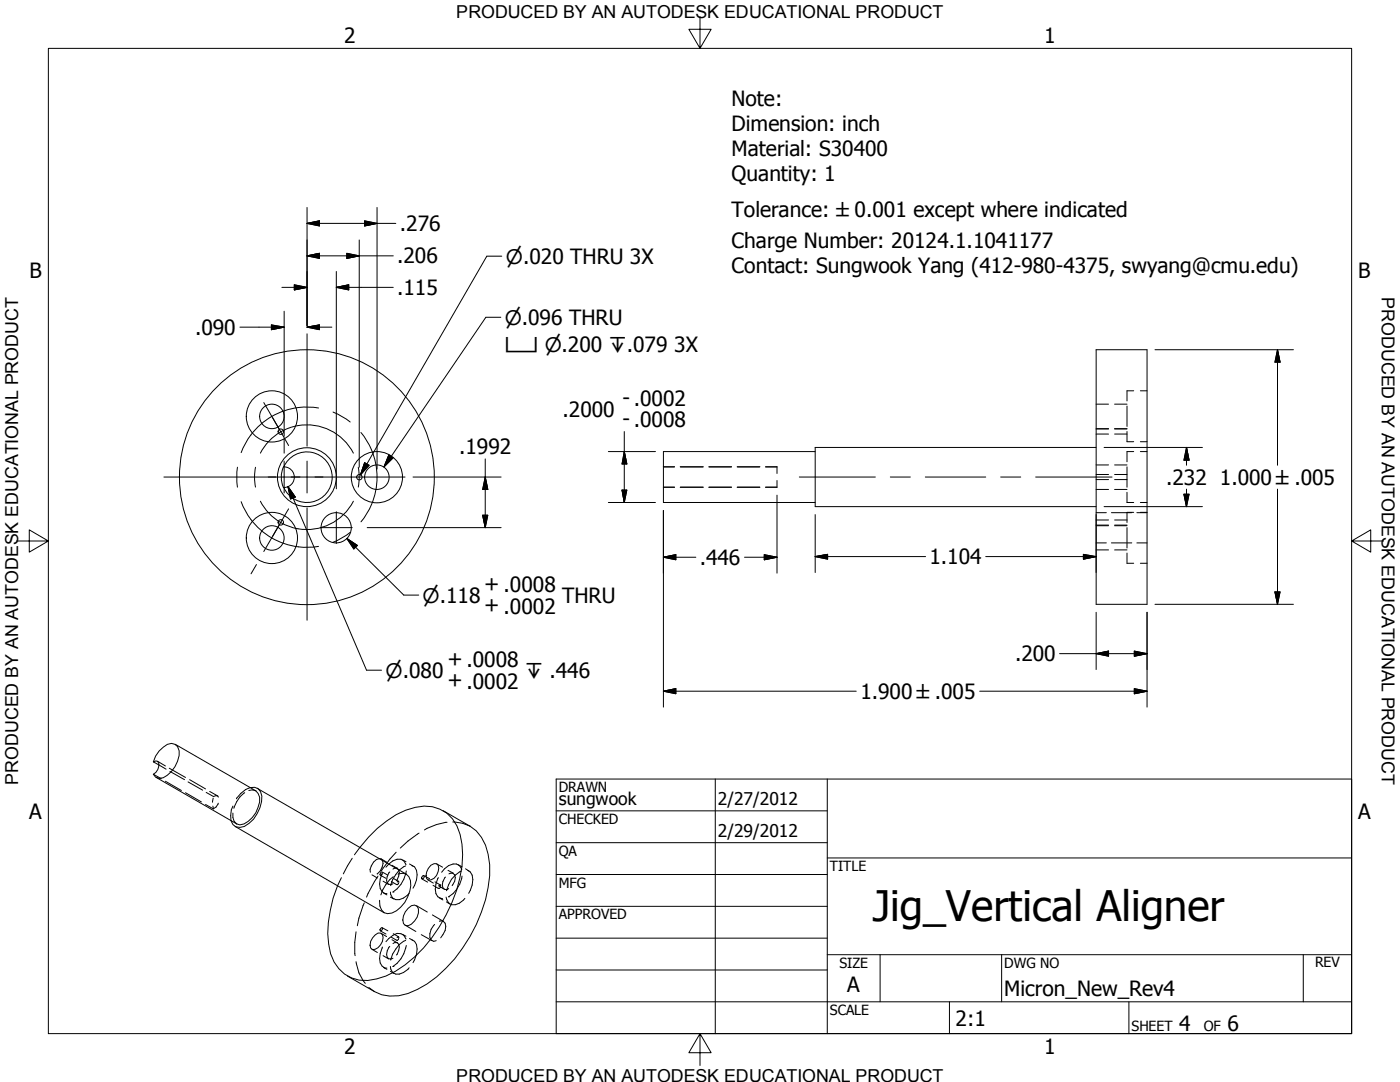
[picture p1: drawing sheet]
<svg xmlns="http://www.w3.org/2000/svg" width="279mm" height="216mm" viewBox="0 0 279 216" stroke-linecap="round" stroke-linejoin="round" font-family="sans-serif">
<!-- layer: Title (ANSI) -->
<g fill="none" stroke="#000" stroke-width=".2">
<path d="M226.3 78h-1.4v2M227.6 78h1.3M132.4 93.2h2.2M132.4 97.2h2.2M135.8 93.2h4.5M135.8 97.2h4.5M141.5 93.2h4.5M141.5 97.2h4.5M147.1 93.2h4.5M147.1 97.2h4.5M152.8 93.2h2.3v1.3M155.1 95.9v1.3h-2.3"/>
<path d="M218.8 80.6h2.4M218.8 85.5h2.4M218.8 92.8h2.4M218.8 97.7h2.4M218.8 85.6h2.4M218.8 86.6h2.4M218.8 94.7h2.4M218.8 95.7h2.4M222.4 80.6h2.5M222.4 85.5h2.5M222.4 92.8h2.5M222.4 97.7h2.5"/>
<path d="M222.4 85.6h2.5M222.4 86.6h2.5M222.4 94.7h2.5M222.4 95.7h2.5M224.9 81v4.1M224.9 86.1v2h1.4M224.9 93.2v4M224.9 98.2v2.1h1.4M226.3 90.1h-1.4v2M227.6 88.1h1.3M227.6 90.1h1.3M218.8 104.9h2.4"/>
<path d="M218.8 109.7h2.4M218.8 103.8h2.4M218.8 104.8h2.4M218.8 102.3h2M218.8 108.3h2M221.8 102.3h4.1M221.8 108.3h4.1M222.4 104.9h2.5M222.4 109.7h2.5M222.4 103.8h2.5M222.4 104.8h2.5M224.9 105.3v4"/>
<path d="M224.9 110.4v2h1.4M226.3 102.2h-1.4v2.1M226.9 102.3h2M226.9 108.3h2M227.6 102.2h1.3M227.6 112.4h1.3M227.6 100.3h1.3M30.6 154.5l1.6 .9M31.4 151.9l1.6 .9M31.7 152.7l1.4 .8M33 155.9l3.2 1.8M33.8 153.3l3.2 1.8"/>
<path d="M33.9 153.9l2.9 1.7M37 158.2l3.2 1.8M37.5 156l2.9 1.7M37.8 155.6l3.2 1.8M41.1 158.1l1.5 .8 .5-.1 .4 .1 .1 .2M41.8 157.9l1.6 .9M42.5 159.3l-.1 .8M48.8 158.2a5.2 5.2 0 0 0-2.1 3.1M49.7 157.7l.7-.1 .7 .2M49.9 157.2a5.5 5.5 0 0 0-2.7 2.2M41 160.5l1.6 .9-.1-.6M43.6 160.3l-.5 .7-.4 .3"/>
<path d="M46.5 162.2v.9l.2 .8 .5 .5M46.5 160.8l-.3 .8-.1 2.2M68.1 175.1l-.7 1.6M70.3 171.3l-1.8 3.1M71.8 169.1l-1.1 1.5M74.2 174.6l1.1 .6M75.4 174.8l-2.2 4.2M75.7 171.3a2.47 2.47 0 0 0-1.8 2.8M75.8 179.6a2.75 2.75 0 0 0 .8 2.5M75.9 174.6l1.1 .7M76.1 171.4l1.1 .6M76.1 174l-.3 .5 .1 .1 .4-.2"/>
<path d="M76.3 174l1.1 .6M76.3 174.1a4.9 4.9 0 0 0-.4 3.2l.4 .6 .5 .4h.4M76.3 171.7a2.53 2.53 0 0 1-1.1 2.7M76.5 175.8l1 .7M76.5 178.2l.7 .4M77.8 174a2.3 2.3 0 0 0-.5 2.2l.3 .3 .8-.2M77.9 178a1.41 1.41 0 0 0 1.8 1.5l.8-.3 1.2-1M77.9 179l.7 .4M78.1 175.9l1.1 .6M78.2 172.7l1.1 .6M78.4 178h.1M78.4 173.4l.3-.2h.5a1.71 1.71 0 0 1-.1 2.5"/>
<path d="M78.5 175.3l1.1 .6M78.5 174.9a7.1 7.1 0 0 0-2.5 3.7M79.1 170.1l-1.3 1.3-1.7 2.4M79.2 176l.3-.2 .1 .2M79.4 174.4l1-.2 .7 .2M79.6 176.1l-.3 .4h-.1M80.3 171.6l.7 .4M81 172.8a6 6 0 0 0-3 3.9M81 172.5a1.57 1.57 0 0 0-2.6-.7l-1.4 1.2M81.1 173.8a6.3 6.3 0 0 1-2.7 4.2M81.7 172.4l.7 .4M82.2 172.7l.5 .3a3.7 3.7 0 0 1-.3 4.2"/>
<path d="M83.6 166.2l-2.2 1.6-1.5 1.4M84.2 175.4l1.1 .6M84.6 174.8l1.1 .5M85.4 175.6l1.1 .6M86.4 176.7l1.1 .6M86.8 176l1.1 .6M87.2 172.4l1.1 .6M87.5 175.1a4.3 4.3 0 0 0-.5 3.2l.4 .6 .9 .4M87.6 176.8l1 .6M87.6 179.1l.8 .5M87.9 176.6v.2M87.9 176.6l-.3 .1"/>
<path d="M87.9 176.9l-.3 .4-.1-.1M88.9 175a2.24 2.24 0 0 0-.5 2.2l.4 .3h.5l.2-.2M89 179a1.62 1.62 0 0 0 1 1.4 1.62 1.62 0 0 0 1.7-.2l1.1-.9M89.1 180l.7 .4M89.2 164.1a11.3 11.3 0 0 0-4.5 1.5M89.4 173.7l1.1 .5M89.5 178.9h.1M89.6 174.4l.8-.2a1.5 1.5 0 0 1 0 2.3l-.2 .2M90.4 164l1.9 .3 1.5 .5M91.4 172.5l.8 .5M92.1 173.8a5.6 5.6 0 0 0-3 3.9M92.1 173.5a1.4 1.4 0 0 0-1.7-1.1l-.9 .3-.8 .7-.6 .7"/>
<path d="M92.2 174.8a5.7 5.7 0 0 1-2.7 4.1M92.9 173.4l.7 .4M93.3 173.7a2.24 2.24 0 0 1 .9 2.9l-.7 1.6M71.1 191.9a8.1 8.1 0 0 0 1.8 4.3M71.1 185.9l-.3 2.1 .1 2.7M72.7 180.1l-1.1 3.1-.3 1.5M73.6 197l1.1 .9M74.2 189.4l1.1 .7M75.9 185.7l1.1 .7M76.1 186.2l1.1 .7M76.3 185.1l1.1 .6M76.3 189a4.9 4.9 0 0 0-.4 3.2l.4 .6 .5 .4h.4"/>
<path d="M76.5 190.7l1 .6M76.5 193l.7 .4M77.8 188.8a2.24 2.24 0 0 0-.5 2.2l.3 .3 .8-.1M77.9 192.8a1.41 1.41 0 0 0 1.8 1.6l.8-.3 1.2-1M77.9 193.8l.7 .4M78.1 187l1.1 .6M78.2 187.5l1.1 .7M78.4 192.8h.1M78.4 188.3l.3-.2h.5a1.71 1.71 0 0 1-.1 2.5M78.5 186.3l1.1 .6M79.2 187.1l.3-.2 .1 .2M79.6 187.3l-.3 .3h-.1"/>
<path d="M80.3 186.4l.7 .4M80.8 184.6l2.2 1.3M81 187.6a6 6 0 0 0-3 4M81 187.4a1.57 1.57 0 0 0-2.6-.8l-1.4 1.3M81.1 188.7a6.3 6.3 0 0 1-2.7 4.1M81.7 187.3l.7 .3M82.2 187.5l.5 .3a3.7 3.7 0 0 1-.3 4.3M83.1 180.7l2.2 1.3M84.1 186.5l2.1 1.2M86.3 182.6l2.2 1.2M86.7 184.5a2.7 2.7 0 0 0-.7 3.1l.6 .2 .5-.1M87.7 183.8h.7a1.87 1.87 0 0 1 0 2.7l-.5 .6"/>
<circle cx="54.3" cy="83.1" r="5.1"/>
<circle cx="75.2" cy="95.2" r="5.1"/>
<circle cx="54.3" cy="107.3" r="5.1"/>
</g>
<!-- layer: Hatch (ANSI) -->
<g fill="none" stroke="#000" stroke-width=".2">
<path d="M218.8 69.8h10.1v50.8h-10.1zM56.6 93.2l-.4 1.1-.1 1.2 .5 1.8M56.6 93.2a2.06 2.06 0 0 1 2.1 2 2.06 2.06 0 0 1-2.1 2.1M56.6 93.2a5 5 0 0 1 7.7-2 5 5 0 0 1 0 8 5 5 0 0 1-7.7-2M162.7 90.1h-30.3v10.2h30.3M218.8 89.3h-56.1v11.8h56.1M30.6 152l1.1 .7M31.7 149.9l.9-.8a1.8 1.8 0 0 1 2.3-.6 1.8 1.8 0 0 1 .9 2.2 6.2 6.2 0 0 1-3.2 4.5l-.9 .1-.6-.2-.5-.6a1.97 1.97 0 0 0 .9-2.5l-.4-.2-.5 .2 .5-1.1zM35 148.5l16.1 9.3a2.6 2.6 0 0 1 .4 3.3 5 5 0 0 1-3.6 3.5l-.7-.2-16-9.3M49.9 157.2a1.74 1.74 0 0 1 2.4 1.7 7 7 0 0 1-3.5 6 1.8 1.8 0 0 1-2.7-1.1M51.3 157.3l29.8 17.1a2.89 2.89 0 0 1 .7 3.4 6.3 6.3 0 0 1-3.6 4.4l-.9 .1-.7-.2-29.7-17.2M71.8 169.1a23 23 0 0 1 9.2-7.4 8.2 8.2 0 0 1 8.2 .5 8.8 8.8 0 0 1 3 6.3 26.1 26.1 0 0 1-4.5 16.4 24.9 24.9 0 0 1-10.7 9.9 8.5 8.5 0 0 1-8.2-.4 8.3 8.3 0 0 1-3.2-6 22.9 22.9 0 0 1 1.8-11.7"/>
<path d="M75.7 171.3l.4 .1 .2 .3M84.5 174.7l.1 .1v.3l-.3 .3-.2-.2zM86 172.7l.6-.4h.5a1.71 1.71 0 0 1 0 2.4l-.5 .6-.6 .3h-.5a1.64 1.64 0 0 1 0-2.3zM88.4 161.7l5.4 3.1a8.1 8.1 0 0 1 3.6 5.6 19.8 19.8 0 0 1-1.3 11.6 28.1 28.1 0 0 1-12.8 15.4 9 9 0 0 1-8.6 .5l-5.4-3.1M74.9 186.6l.5-.4h.5a1.56 1.56 0 0 1 0 2.3l-.5 .6-.5 .3-.5 .1a1.56 1.56 0 0 1 0-2.4zM75.9 185.3l.2-.2 .2 .1v.2l-.4 .3-.1-.2zM81.5 181.2l.6-.5 .6-.1 .5 .2a2.74 2.74 0 0 1-1.1 3.6l-.6 .3h-.6a2.03 2.03 0 0 1 0-2.8z"/>
<circle cx="54.3" cy="83.1" r="2.44"/>
<circle cx="56" cy="86.1" r=".54"/>
<circle cx="61.2" cy="95.2" r="5.9"/>
<circle cx="61.2" cy="95.2" r="25.4"/>
<circle cx="71.7" cy="95.2" r=".54"/>
<circle cx="75.2" cy="95.2" r="2.44"/>
<circle cx="54.3" cy="107.3" r="2.44"/>
<circle cx="56" cy="104.2" r=".54"/>
<circle cx="67.1" cy="105.3" r="3"/>
</g>
<!-- layer: Hidden (ANSI) -->
<path d="M9.7 9.7h260v196.5h-260zM139.7 3.3v6.4l-2.2-3.9h4.4l-2.2 3.9M3.3 107.9h6.4l-3.9-2.2v4.5l3.9-2.3M269.7 107.9l3.9 2.3v-4.5l-3.9 2.2h6.4M139.7 206.2l2.2 3.9h-4.4l2.2-3.9v6.4" fill="none" stroke="#000" stroke-width=".2"/>
<!-- layer: Visible (ANSI) -->
<g fill="none" stroke="#000" stroke-width=".2">
<path d="M111 155.4h158.7v50.8h-158.7zM142.7 155.4v50.8M165.1 155.4v50.8M111 161.8h54.1M111 168.1h54.1M111 174.5h54.1M165.1 171.2h104.6M111 180.8h54.1M111 187.2h54.1M111 193.5h54.1M111 199.9h158.7M165.1 190.5h104.6"/>
<path d="M175.6 190.5v9.4M189.5 199.9v6.3M199.9 190.5v9.4M225.3 199.9v6.3M260.1 190.5v9.4"/>
</g>
<!-- layer: Symbol (ANSI) -->
<g fill="none" stroke="#000" stroke-width=".2">
<path d="M56.3 57.3h5M58.7 56.8l2.6 .5-2.6 .5zM61.3 44.6l2.5-.5v1zM61.3 51.1l2.5-.6v1.1zM61.3 44.6h17.7M61.3 41.4v23.6M61.3 51.1h17.2M67.1 57.3h11.4M67.1 57.3l2.5-.5v1zM67.1 54.2v40.9M69.2 50.5l2.5 .6-2.5 .5zM71.7 47.9v45.3"/>
<path d="M72.8 44.1l2.4 .5-2.4 .5zM75.2 41.4v52.2M47.9 65.3h8.8M54.2 64.8l2.5 .5-2.5 .5zM56.7 62.1v25M61.3 65.3h4.9M61.3 65.3l2.5-.5v1zM230.5 69.8h27.6M255 69.8v23M255 69.8l.5 2.5h-1.1zM56.7 87.5v2.9M67.1 95.3v2.2"/>
<path d="M82.4 95.2h17.6M96.8 91.6v13.7M96.8 95.2l.5 2.5h-1zM121.4 90.1h9.4M124.1 97.8h1l-.5 2.5zM124.6 86.1v14.2M124.6 90.1l.5 2.5h-1zM155.1 98.8v15.6M220.3 89.3h19.7M236.3 98.6h1l-.5 2.5zM236.8 89.3v3.5M236.8 97.6v3.5"/>
<path d="M236.8 89.3l.5 2.5h-1zM255 97.6v23M73.3 105.3h26.7M96.3 102.8h1l-.5 2.5zM121.4 100.3h9.4M132.4 111.2l2.5-.5v1zM132.4 101.9v39.2M132.4 111.2h6.5M148.6 111.2h6.5M152.5 110.7l2.6 .5-2.6 .5zM162.7 111.1h22M162.7 111.1l2.5-.5v1z"/>
<path d="M162.7 102.7v11.5M196.7 111.1h22.1M216.2 110.6l2.6 .5-2.6 .5zM218.8 102.7v11.5M220.3 101.1h19.7M254.4 118.1h1.1l-.5 2.5zM132.4 137.9h38.5M132.4 137.9l2.5-.5v1zM195.5 137.9h33.4M211.5 130.4h17.4M218.8 130.4l2.4-.5v1zM218.8 122.2v11.4"/>
<path d="M226.4 137.4l2.5 .5-2.5 .5zM226.4 129.9l2.5 .5-2.5 .5zM228.9 122.2v18.9M230.5 120.6h27.6"/>
</g>
<g fill="#000" stroke="#000" stroke-width=".2">
<path d="M58.7 57.8l2.6-.5zM58.7 56.8l2.6 .5-2.6 .5zM61.3 44.6l2.5-.5zM61.3 44.6l2.5-.5v1zM61.3 51.1l2.5-.6zM61.3 51.1l2.5-.6v1.1zM69.2 51.6l2.5-.5zM69.2 50.5l2.5 .6-2.5 .5zM67.1 57.3l2.5-.5zM67.1 57.3l2.5-.5v1zM72.8 45.1l2.4-.5zM72.8 44.1l2.4 .5-2.4 .5z"/>
<path d="M54.2 65.8l2.5-.5zM54.2 64.8l2.5 .5-2.5 .5zM61.3 65.3l2.5-.5zM61.3 65.3l2.5-.5v1zM255 69.8l.5 2.5zM255 69.8l.5 2.5h-1.1zM96.8 95.2l.5 2.5zM96.8 95.2l.5 2.5h-1zM124.1 97.8l.5 2.5zM124.1 97.8h1l-.5 2.5zM124.6 90.1l.5 2.5zM124.6 90.1l.5 2.5h-1z"/>
<path d="M236.3 98.6l.5 2.5zM236.3 98.6h1l-.5 2.5zM236.8 89.3l.5 2.5zM236.8 89.3l.5 2.5h-1zM96.3 102.8l.5 2.5zM96.3 102.8h1l-.5 2.5zM132.4 111.2l2.5-.5zM132.4 111.2l2.5-.5v1zM152.5 111.7l2.6-.5zM152.5 110.7l2.6 .5-2.6 .5zM162.7 111.1l2.5-.5zM162.7 111.1l2.5-.5v1z"/>
<path d="M216.2 111.6l2.6-.5zM216.2 110.6l2.6 .5-2.6 .5zM254.4 118.1l.6 2.5zM254.4 118.1h1.1l-.5 2.5zM132.4 137.9l2.5-.5zM132.4 137.9l2.5-.5v1zM218.8 130.4l2.4-.5zM218.8 130.4l2.4-.5v1zM226.4 138.4l2.5-.5zM226.4 137.4l2.5 .5-2.5 .5zM226.4 130.9l2.5-.5zM226.4 129.9l2.5 .5-2.5 .5z"/>
</g>
<!-- layer: Hidden Narrow (ANSI) -->
<path d="M61.3 66.6v22.4M32.7 95.2h48.1M52.6 80.3l5 8.6M56.7 92v6.4M61.3 92v6.4M51.2 112.6l-1.1 1.9M57.6 101.5l-5 8.5M61.3 101.3v22.5M63.9 105.3h6.4M67.1 102.1v6.4" fill="none" stroke="#000" stroke-width=".2"/>
<!-- layer: Visible Narrow (ANSI) -->
<g fill="none" stroke="#000" stroke-width=".2">
<path d="M47.4 93.2l-.2 2.3 .2 1.7M51 93.2l-.2 1.7 .2 2.3M52 90.4a10.4 10.4 0 0 1 18.5 0M63.6 81.4a14 14 0 0 0-15.5 8.9M66.5 82.2l1.5 .8 1.9 1.2M71.5 93.2l.2 2.3-.2 1.7M72 86.3a14 14 0 0 1 3.2 8.9M75.2 95.2a14 14 0 0 1-3.2 8.9M159.5 95.2h15.2M177.7 95.2h4M184.7 95.2h12M199.7 95.2h4"/>
<path d="M206.7 95.2h15.2M48.1 100.1a14 14 0 0 0 15.5 8.9M52 100a10.4 10.4 0 0 0 18.5 0M69.9 106.2l-1.4 1-2 1"/>
</g>
<!-- layer: Border (ANSI) -->
<path d="M100.1 51.1h-2.9l-25.3 43.6M99.9 63.3h-2.9l-20.4 29.9M57.5 97.1l15.7 36.6h2.9M57.5 97.1l1.4 2.1-.9 .4zM72.8 92.3l.9 .5-1.8 1.9zM77.6 90.8l.8 .6-1.8 1.8zM69.2 107.4l11.4 11.3h3M69.2 107.4l2.1 1.4-.7 .7z" fill="none" stroke="#000" stroke-width=".2"/>
<path d="M57.5 97.1l1.4 2.1zM57.5 97.1l1.4 2.1-.9 .4zM72.8 92.3l-.9 2.4zM72.8 92.3l.9 .5-1.8 1.9zM77.6 90.8l-1 2.4zM77.6 90.8l.8 .6-1.8 1.8zM69.2 107.4l2.1 1.4zM69.2 107.4l2.1 1.4-.7 .7z" fill="#000" stroke="#000" stroke-width=".2"/>
<text font-size="8.4" x="174.2" y="183.7">Jig_Vertical Aligner</text>
<g font-size="4.2">
<text x="68.7" y="8.6">2</text>
<text x="208.4" y="8.6">1</text>
<text x="146" y="21.1">Note:</text>
<text x="146" y="26.1">Dimension: inch</text>
<text x="146" y="31.1">Material: S30400</text>
<text x="146" y="36.1">Quantity: 1</text>
<text x="79.8" y="46.1">.276</text>
<text x="146" y="43.2">Tolerance: ±0.001 except where indicated</text>
<text x="79.2" y="52.6">.206</text>
<text x="146" y="49.5">Charge Number: 20124.1.1041177</text>
<text x="5.9" y="55.5">B</text>
<text x="79.2" y="58.9">.115</text>
<text x="146" y="54.5">Contact: Sungwook Yang (412-980-4375, swyang@cmu.edu)</text>
<text x="271.1" y="55.5">B</text>
<text x="38.9" y="66.8">.090</text>
<text x="134.6" y="70.2">3X</text>
<text x="112.3" y="83.1">.2000</text>
<text x="124.2" y="80.8">- .0002</text>
<text x="124.2" y="85">- .0008</text>
<text x="91.6" y="90.7">.1992</text>
<text x="232.7" y="96.7">.232</text>
<text x="243.5" y="96.7">1.000 ±.005</text>
<text x="139.6" y="112.7">.446</text>
<text x="185.5" y="112.6">1.104</text>
<text x="96.6" y="118">+ .0008</text>
<text x="96.6" y="122.1">+ .0002</text>
<text x="112.2" y="120.3">THRU</text>
<text x="202.6" y="132">.200</text>
<text x="89.3" y="137.1">+ .0002</text>
<text x="89.3" y="133">+ .0008</text>
<text x="171.7" y="139.4">1.900 ±.005</text>
<text x="5.8" y="163.4">A</text>
<text x="271" y="163.4">A</text>
<text x="169.1" y="198">A</text>
<text x="200.4" y="198.8">Micron_New_Rev4</text>
<text x="190.7" y="204.7">2:1</text>
<text x="235.3" y="205.7">4</text>
<text x="245" y="205.7">6</text>
<text x="68.7" y="210.3">2</text>
<text x="208.4" y="210.3">1</text>
</g>
<g font-size="4">
<text x="101" y="52.6">⌀.020 THRU 3X</text>
<text x="100.8" y="64.8">⌀.096 THRU</text>
<text x="100.8" y="70.2">⌴ ⌀.200 ↧.079</text>
<text x="84.3" y="120.3">⌀.118</text>
<text x="77" y="135.3">⌀.080</text>
<text x="104.8" y="135.3">↧ .446</text>
</g>
<g font-size="3.6">
<text x="91.1" y="3.6">PRODUCED BY AN AUTODESK EDUCATIONAL PRODUCT</text>
<text x="275.8" y="59.3" transform="rotate(90 275.8 59.3)">PRODUCED BY AN AUTODESK EDUCATIONAL PRODUCT</text>
<text x="3.6" y="156.6" transform="rotate(-90 3.6 156.6)">PRODUCED BY AN AUTODESK EDUCATIONAL PRODUCT</text>
<text x="91.1" y="215.9">PRODUCED BY AN AUTODESK EDUCATIONAL PRODUCT</text>
</g>
<g font-size="3.5">
<text x="111.5" y="160.6">sungwook</text>
<text x="143.3" y="160.7">2/27/2012</text>
<text x="143.3" y="167.1">2/29/2012</text>
</g>
<g font-size="2.8">
<text x="111.5" y="158">DRAWN</text>
<text x="111.5" y="164.4">CHECKED</text>
<text x="111.5" y="170.8">QA</text>
<text x="165.6" y="173.7">TITLE</text>
<text x="111.5" y="177.1">MFG</text>
<text x="111.5" y="183.5">APPROVED</text>
<text x="167.5" y="193.1">SIZE</text>
<text x="200.4" y="193.1">DWG NO</text>
<text x="262.4" y="193">REV</text>
<text x="165.6" y="202.5">SCALE</text>
<text x="225.8" y="205.7">SHEET</text>
<text x="240.2" y="205.7">OF</text>
</g>
</svg>
